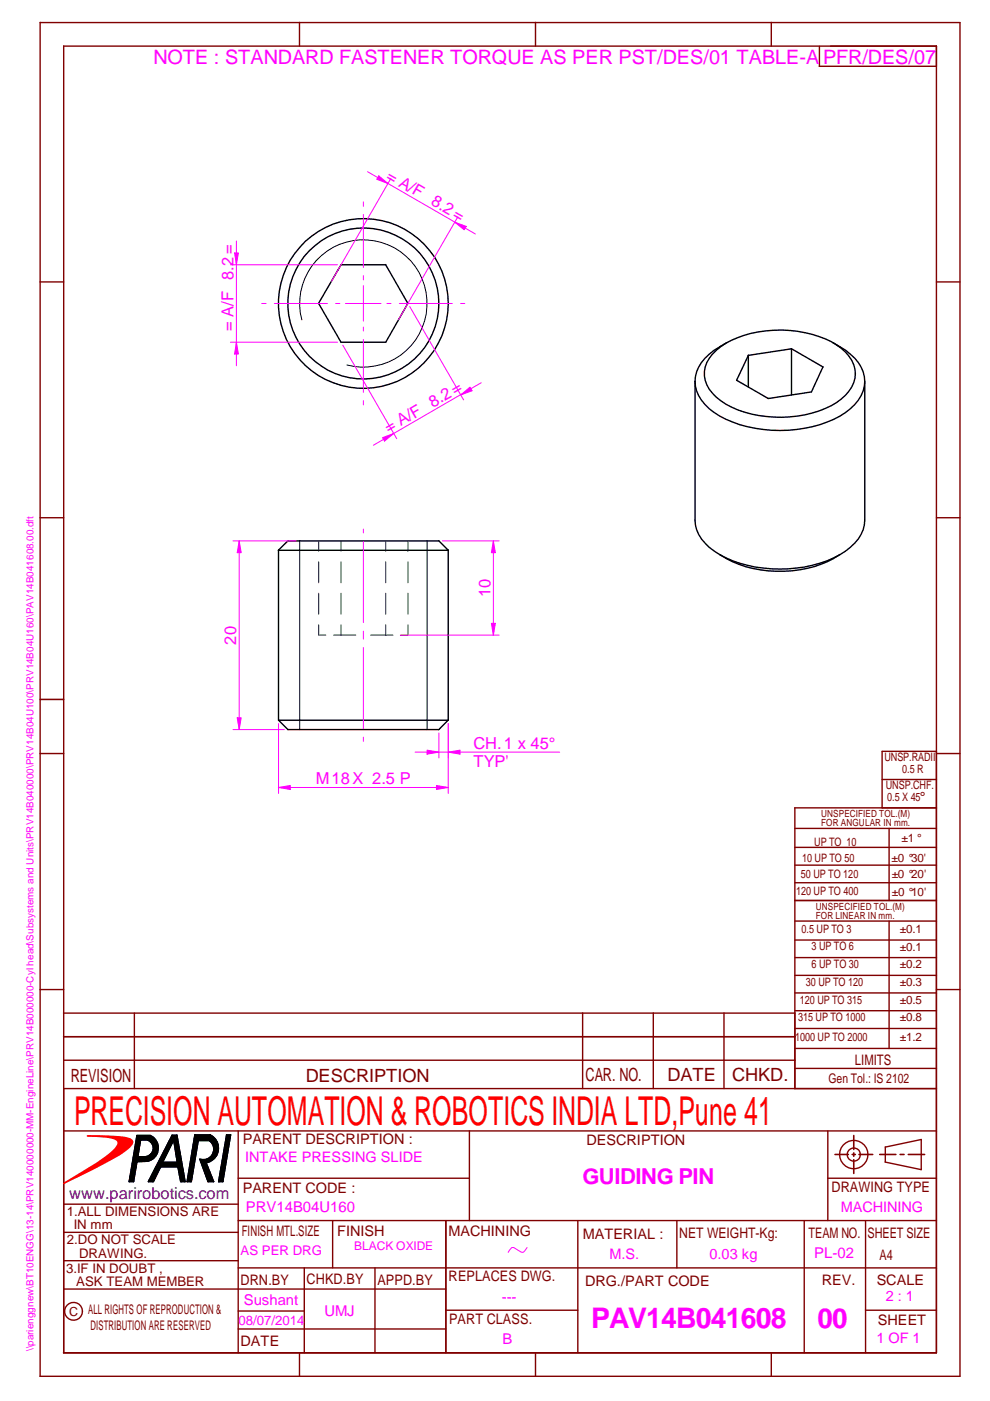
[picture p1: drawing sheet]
<svg xmlns="http://www.w3.org/2000/svg" width="210mm" height="297mm" viewBox="0 0 210 297" stroke-linecap="round" stroke-linejoin="round" font-family="sans-serif">
<path d="M111.8 264.5l-.3 .4a.74 .74 0 0 1-1.1 .5l-1.3-.8a.7 .7 0 0 0-1.1 .4l-.3 .5" fill="none" stroke="#f0f" stroke-width=".21"/>
<g fill="none" stroke="#000" stroke-width=".3">
<path d="M72.3 56.1h9.5M72.3 56.1l-4.8 8.2M81.7 56.1l4.8 8.2M86.5 64.3l-4.7 8.3h-9.5l-4.7-8.3"/>
<circle cx="77" cy="64.4" r="16"/>
<circle cx="77" cy="64.3" r="18"/>
</g>
<path d="M64 67.8a13.5 13.5 0 0 1 11.9-16.9 13.5 13.5 0 0 1 14.6 14.7 13.5 13.5 0 0 1-17 11.8" fill="none" stroke="#000" stroke-width=".21"/>
<g fill="none" stroke="#800000" stroke-width=".3">
<path d="M8.5 4.8h195v287h-195M8.5 4.7v287.1M63.5 4.7v5.1M113.5 4.7v5.1M163.5 4.7v5.1M8.5 59.8h5M198.5 59.8h5M8.5 109.8h5M198.5 109.8h5M8.5 159.8h5M198.5 159.8h5M198.5 159.3h-11.5v12"/>
<path d="M168.5 175.6h30M168.5 179.7h30M187 165.3h11.5M188.5 175.6v15.3M198.5 171.3h-30v59.5M168.5 190.9h30M168.5 183.4h30M168.5 187.2h30M168.5 195.3h30M168.5 199.3h30M188.5 195.3v27M8.5 209.8h5"/>
<path d="M13.5 214.8h155M13.5 219.8h155M28.5 214.8v16M123.5 214.8v16M138.5 214.8v16M153.5 214.8v16M168.5 203h30M168.5 206.8h30M168.5 210.5h30M168.5 214.3h30M168.5 218.1h30M198.5 209.8h5"/>
<path d="M13.5 230.8h185M13.5 224.8h155M13.5 239.8h185M50.5 239.8v47M99.5 239.8v19M168.5 222.3h30M168.5 226.5h30M175.5 239.8v19M13.5 255.3h37M50.5 249.8h49M50.5 258.8h148M175.5 249.8h23"/>
<path d="M187.7 243.2l7.6-1.6v6.4l-7.6-1.6M187.7 243.2v3.2M50.5 268.8h148M183.5 277.8h15M13.5 286.8h185v-277h-185v277M63.5 286.8v5M113.5 286.8v5M163.5 286.8v5"/>
<circle cx="181" cy="244.8" r="3"/>
<circle cx="181" cy="244.8" r="1.39"/>
</g>
<path d="M8.5 148.3h5M177 244.8h2.9M180.7 244.8h.7M181 240.7v3M181 244.4v.8M181 245.9v2.9M182.1 244.8h2.9M186.5 244.8h3.4M190.8 244.8h.9M192.6 244.8h3.4" fill="none" stroke="#800000" stroke-width=".34"/>
<path d="M18.5 240.8h3.1l4.9 .4 1.1 .3 .6 .6a2.4 2.4 0 0 1-1.1 1.5 23.6 23.6 0 0 1-5 3l-8.6 4.3 4.9-3a19.8 19.8 0 0 0 6.4-4.8 .95 .95 0 0 0 .2-1 .95 .95 0 0 0-.8-.7l-2-.4z" fill-rule="evenodd" fill="#f00"/>
<path d="M18.5 240.8h3.1a21.2 21.2 0 0 1 6 .7l.6 .6a2.4 2.4 0 0 1-1.1 1.5 23.6 23.6 0 0 1-5 3l-8.6 4.3a72.5 72.5 0 0 0 9.7-6.2l.7-.6a2.55 2.55 0 0 0 1.1-2l-.4-.5-1-.3z" fill="none" stroke="#f00" stroke-width=".3"/>
<g fill="none" stroke="#000" stroke-width=".3">
<path d="M151.8 74.3a19.8 19.8 0 0 1 12.3-4.3 23.7 23.7 0 0 1 13.3 3.2 7.1 7.1 0 0 1 3.9 7 9.7 9.7 0 0 1-6.3 6.4 25.4 25.4 0 0 1-21.1-.9 8.6 8.6 0 0 1-4.5-6 6.5 6.5 0 0 1 2.4-5.4zM152.6 73.5a8.9 8.9 0 0 0-5.2 7.4M154.1 72.7l-1.5 .8M158.7 75.3v6.7M167.8 73.9l6.7 3.9M167.8 73.9v9.8M167.8 74l-9.2 1.4-2.4 5.2M174.5 77.8l-2.5 5.3-9.1 1.4-6.7-3.9M176.6 72.6a13.9 13.9 0 0 1 6 5.3 6.7 6.7 0 0 1-1.4 7.9 19.7 19.7 0 0 1-12.3 5.3 26.8 26.8 0 0 1-17.5-3.6 8.5 8.5 0 0 1-4-6.6M183.3 80.8v29.5a8 8 0 0 1-4 6.5 26.9 26.9 0 0 1-20.8 3 16.7 16.7 0 0 1-9.8-5.5 6.8 6.8 0 0 1-1.3-4v-29.4M93 114.6l2 2.1h-35.9v36M93 114.7h-32l-2 2"/>
<path d="M95 116.6v36.1h-35.9M178.1 117.6a24.7 24.7 0 0 1-22.8 1.5l-2.7-1.5M95 152.7l-2 2h-32l-1.9-2M29 240.7h2.9a2.91 2.91 0 0 1 1.6 3 2.91 2.91 0 0 1-2.2 2.5l-2.3 .1M29 240.7l-1.6 9.8h.9l.7-4.2M29.8 241.6l-.6 3.7 .6-3.6h1.4a1.85 1.85 0 0 1 1.3 2 1.85 1.85 0 0 1-1.8 1.6h-1.5M34.4 246.4h3.2l-.8-4.7-2.3 4.7M37.5 240.7l1.7 9.8h-.9l-.6-3.1h-3.6l-1.6 3.1h-1M37.5 240.7h-1l-5 9.8M41.3 240.6h3.3a3.2 3.2 0 0 1 1.7 3.3 3.2 3.2 0 0 1-2.6 2.6M41.3 240.6l-1.6 9.9h.9l1.4-8.7M42 241.8h2.4a2.25 2.25 0 0 1 .7 2.9 2.25 2.25 0 0 1-2.7 1.1l1.7 4.7h1.2l-1.6-4"/>
<path d="M48.9 240.6l-1.7 9.9h-.8l1.6-9.9h.9"/>
</g>
<g fill="#000">
<path d="M29 240.7l-1.6 9.8h.9l.7-4.2 2.3-.1a2.91 2.91 0 0 0 2.2-2.5 2.91 2.91 0 0 0-1.6-3zM29.8 241.7h1.4a1.85 1.85 0 0 1 1.3 2 1.85 1.85 0 0 1-1.8 1.6h-1.5z" fill-rule="evenodd"/>
<path d="M36.5 240.7l-5 9.8h1l1.6-3.1h3.6l.6 3.1h.9l-1.7-9.8zM36.8 241.7l.8 4.7h-3.1z" fill-rule="evenodd"/>
<path d="M41.3 240.6h3.3a3.2 3.2 0 0 1 1.7 3.3 3.2 3.2 0 0 1-2.6 2.6l1.6 4h-1.2l-1.7-4.7a2.25 2.25 0 0 0 2.7-1.1 2.25 2.25 0 0 0-.7-2.9h-2.4l-1.4 8.7h-.9z" fill-rule="evenodd"/>
<path d="M48 240.6h.9l-1.7 9.9h-.8z" fill-rule="evenodd"/>
</g>
<g fill="none" stroke="#800000" stroke-width=".3">
<path d="M173.7 9.8v4.3M176.1 9.8h22.4v4.3h-24.8M70.5 258.8v10M94.5 258.8v28M122.5 258.8v28M143.5 258.8v10M170.5 258.8v28M183.5 258.8v28M13.5 261.3h37M13.5 267.3h37M13.5 273.3h81M50.5 278h14"/>
<path d="M64.5 268.8v18M79.5 268.8v18M94.5 277.8h28M13.5 286.8h185M50.5 281.8h44"/>
<circle cx="15.6" cy="278" r="1.89"/>
</g>
<g fill="none" stroke="#008000" stroke-width=".21">
<path d="M67.6 114.6v2.3M67.6 119.1v4.5M72.3 114.6v2.3M72.3 119.1v4.5M81.8 114.6v2.3M81.8 119.1v4.5M86.5 114.6v2.3M86.5 119.1v4.5M67.6 125.8v4.4M67.6 132.5v2.2h1.5M70.7 134.7h4.7M72.3 125.8v4.4"/>
<path d="M72.3 132.5v2.2M78.6 134.7h4.7M81.8 125.8v4.4M81.8 132.5v2.2M86.5 132.5v2.2h-1.6M86.5 125.8v4.4"/>
</g>
<path d="M63.5 114.6v40.1M90.6 114.6v40.1" fill="none" stroke="#000" stroke-width=".21"/>
<g fill="none" stroke="#f0f" stroke-width=".21">
<path d="M77 42.8v.9M77 45.5v11.2M77 58.5v.9M55.5 64.3h.9M58.2 64.3h11.2M71.2 64.3h.9M73.2 64.3h7.6M77 60.6v7.5M77 69.3v.9M77 72v11.2M82 64.3h.9M84.7 64.3h11.2"/>
<path d="M97.7 64.3h.9M77 85v.9M77 112.2v.8M77 114.8v17.2M77 133.8v1.7M77 137.3v17.2M77 156.3v.9M92.5 166.5l2.5 .5-2.5 .4z"/>
</g>
<path d="M92.5 166.5l2.5 .5-2.5 .4z" fill="#f0f"/>
<path d="M59.1 167l2.5-.5v.9z" fill="none" stroke="#f0f" stroke-width=".21"/>
<path d="M59.1 167l2.5-.5v.9z" fill="#f0f"/>
<path d="M50.3 152.2h.8l-.4 2.5zM59.1 153.4v14.8M95 153.4v14.8M59 167h36" fill="none" stroke="#f0f" stroke-width=".21"/>
<path d="M50.3 152.2h.8l-.4 2.5z" fill="#f0f"/>
<path d="M50.7 114.7l.4 2.5h-.8z" fill="none" stroke="#f0f" stroke-width=".21"/>
<path d="M50.7 114.7l.4 2.5h-.8z" fill="#f0f"/>
<path d="M49.4 114.7h13.4M50.7 114.6v40.1M49.4 154.7h10.9M95 159.5l2.5-.5v.9z" fill="none" stroke="#f0f" stroke-width=".21"/>
<path d="M95 159.5l2.5-.5v.9z" fill="#f0f"/>
<path d="M90.6 159l2.4 .5-2.4 .4z" fill="none" stroke="#f0f" stroke-width=".21"/>
<path d="M90.6 159l2.4 .5-2.4 .4z" fill="#f0f"/>
<path d="M81.1 92.8l2.4-.9-2 1.6zM88 159.5h30.7M93 155.4v5.3M95 153.4v7.3" fill="none" stroke="#f0f" stroke-width=".21"/>
<path d="M81.1 92.8l2.4-.9-2 1.6z" fill="#f0f"/>
<path d="M97.7 83.7l2-1.6 .4 .7z" fill="none" stroke="#f0f" stroke-width=".21"/>
<path d="M97.7 83.7l2-1.6 .4 .7z" fill="#f0f"/>
<path d="M80.3 37.3l2 1.6-2.4-.9zM72.7 73.2l11.4 19.8M86.9 65l11.4 19.8M102 81.2l-22.8 13.2" fill="none" stroke="#f0f" stroke-width=".21"/>
<path d="M80.3 37.3l2 1.6-2.4-.9z" fill="#f0f"/>
<path d="M96.4 47.1l2.4 .9-.4 .7z" fill="none" stroke="#f0f" stroke-width=".21"/>
<path d="M96.4 47.1l2.4 .9-.4 .7z" fill="#f0f"/>
<path d="M77.9 36.4l22.9 13.2M82.9 37.8l-12.6 21.8M97.1 46l-12.6 21.8M50.1 72.6l.4 2.5h-.8z" fill="none" stroke="#f0f" stroke-width=".21"/>
<path d="M50.1 72.6l.4 2.5h-.8z" fill="#f0f"/>
<path d="M49.7 53.6h.8l-.4 2.5z" fill="none" stroke="#f0f" stroke-width=".21"/>
<path d="M49.7 53.6h.8l-.4 2.5z" fill="#f0f"/>
<path d="M48.9 56.1h22.6M50.1 51.1v26.5M48.9 72.6h22.6M104.6 114.7l.4 2.5h-.8z" fill="none" stroke="#f0f" stroke-width=".21"/>
<path d="M104.6 114.7l.4 2.5h-.8z" fill="#f0f"/>
<path d="M104.2 132.2h.8l-.4 2.5z" fill="none" stroke="#f0f" stroke-width=".21"/>
<path d="M104.2 132.2h.8l-.4 2.5z" fill="#f0f"/>
<path d="M93.8 114.7h12M104.6 114.7v20M84.9 134.7h20.9" fill="none" stroke="#f0f" stroke-width=".21"/>
<text font-size="8.4" fill="#f00" x="15.7" y="238.5">PRECISION AUTOMATION &amp; ROBOTICS INDIA LTD,Pune 41</text>
<text font-size="6" fill="#f0f" x="125.3" y="281.6">PAV14B041608</text>
<text font-size="5.9" fill="#f0f" x="173.3" y="281.6">00</text>
<text font-size="4.7" fill="#f0f" x="123.5" y="251">GUIDING PIN</text>
<g font-size="4.2" fill="#f0f">
<text x="32.5" y="13.6">NOTE : STANDARD FASTENER TORQUE AS PER PST/DES/01 TABLE-A</text>
<text x="174.5" y="13.5">PFR/DES/07</text>
</g>
<g font-size="3.9" fill="#800000">
<text x="15" y="229.4">REVISION</text>
<text x="64.8" y="229.4">DESCRIPTION</text>
<text x="124.2" y="229.2">CAR. NO.</text>
<text x="141.5" y="229.2">DATE</text>
<text x="155.2" y="229.2">CHKD.</text>
</g>
<g font-size="3.5" fill="#f0f">
<text x="81.7" y="37.9" transform="rotate(30 81.7 37.9)">= A/F</text>
<text x="91.2" y="43.3" transform="rotate(30 91.2 43.3)">8.2=</text>
<text x="49.5" y="59.4" transform="rotate(-90 49.5 59.4)">8.2=</text>
<text x="49.5" y="70.2" transform="rotate(-90 49.5 70.2)">= A/F</text>
<text x="91.8" y="86.4" transform="rotate(-30 91.8 86.4)">8.2=</text>
<text x="82.4" y="91.9" transform="rotate(-30 82.4 91.9)">= A/F</text>
<text x="104" y="126.6" transform="rotate(-90 104 126.6)">10</text>
<text x="50.1" y="136.7" transform="rotate(-90 50.1 136.7)">20</text>
<text x="100.4" y="158.8">CH.1 x 45°</text>
<text x="66.9" y="166.3">M18X 2.5 P</text>
<text x="100.4" y="162.6">TYP'</text>
</g>
<text font-size="3.5" fill="#00f" x="14.7" y="254.1">www.parirobotics.com</text>
<g font-size="3.1" fill="#800000">
<text x="195" y="170.1">°</text>
<text x="181.3" y="225.7">LIMITS</text>
<text x="51.5" y="242.6">PARENT DESCRIPTION :</text>
<text x="124.3" y="242.8">DESCRIPTION</text>
<text x="51.5" y="252.9">PARENT CODE :</text>
<text x="176.3" y="252.8">DRAWING TYPE</text>
<text x="51.3" y="262.1">FINISH MTL.SIZE</text>
<text x="71.5" y="262.1">FINISH</text>
<text x="95.1" y="262">MACHINING</text>
<text x="123.6" y="262.6">MATERIAL :</text>
<text x="144" y="262.6">NET WEIGHT-Kg:</text>
<text x="171.5" y="262.4">TEAM NO.</text>
<text x="183.9" y="262.4">SHEET SIZE</text>
<text x="186.5" y="267.2">A4</text>
<text x="51" y="272.5">DRN.BY</text>
<text x="65" y="272.3">CHKD.BY</text>
<text x="80" y="272.5">APPD.BY</text>
<text x="95.1" y="271.6">REPLACES DWG.</text>
<text x="124" y="272.6">DRG./PART CODE</text>
<text x="174.2" y="272.5">REV.</text>
<text x="185.9" y="272.4">SCALE</text>
<text x="95.2" y="280.7">PART CLASS.</text>
<text x="186.1" y="280.9">SHEET</text>
<text x="51" y="285.4">DATE</text>
</g>
<g font-size="3.1" fill="#f0f">
<text x="52" y="246.3">INTAKE PRESSING SLIDE</text>
<text x="52.2" y="256.9">PRV14B04U160</text>
<text x="178.3" y="256.9">MACHINING</text>
<text x="129.2" y="267">M.S.</text>
<text x="150.4" y="266.8">0.03 kg</text>
<text x="172.6" y="266.7">PL-02</text>
<text x="106.4" y="276">---</text>
<text x="187.8" y="275.9">2 : 1</text>
<text x="51.7" y="276.8">Sushant</text>
<text x="68.8" y="279">UMJ</text>
<text x="106.6" y="284.9">B</text>
<text x="185.8" y="284.8">1 OF 1</text>
</g>
<g font-size="2.8" fill="#800000">
<text x="175.7" y="229.6">Gen Tol.: IS 2102</text>
<text x="14.1" y="257.7">1.ALL DIMENSIONS ARE</text>
<text x="14.2" y="263.8">2.DO NOT SCALE</text>
<text x="15.6" y="260.5">IN mm</text>
<text x="14" y="269.9">3.IF IN DOUBT ,</text>
<text x="16.8" y="266.6">DRAWING.</text>
<text x="16.2" y="272.7">ASK TEAM MEMBER</text>
<text x="18.7" y="278.5">ALL RIGHTS OF REPRODUCTION &amp;</text>
<text x="19.2" y="281.9">DISTRIBUTION ARE RESERVED</text>
</g>
<g font-size="2.8" fill="#f0f">
<text x="51" y="266.1">AS PER DRG</text>
<text x="50.5" y="280.8">08/07/2014</text>
</g>
<text font-size="2.7" fill="#800000" x="14.6" y="279">C</text>
<g font-size="2.5" fill="#800000">
<text x="187.5" y="161.4">UNSP.RADII</text>
<text x="187.8" y="167.4">UNSP.CHF.</text>
<text x="191.3" y="163.9">0.5 R</text>
<text x="188.1" y="169.9">0.5 X 45</text>
<text x="172.6" y="179.4">UP TO 10</text>
<text x="191.1" y="178.5">±1 °</text>
<text x="170.1" y="182.8">10 UP TO 50</text>
<text x="189" y="182.8">±0 °30'</text>
<text x="168.8" y="189.7">120 UP TO 400</text>
<text x="169.8" y="186.2">50 UP TO 120</text>
<text x="189.1" y="186.1">±0 °20'</text>
<text x="189.1" y="189.9">±0 °10'</text>
<text x="169.9" y="197.8">0.5 UP TO 3</text>
<text x="190.8" y="197.8">±0.1</text>
<text x="172" y="201.5">3 UP TO 6</text>
<text x="190.8" y="201.6">±0.1</text>
<text x="170.9" y="209">30 UP TO 120</text>
<text x="172" y="205.3">6 UP TO 30</text>
<text x="190.8" y="205.3">±0.2</text>
<text x="190.8" y="209.1">±0.3</text>
<text x="169.6" y="212.8">120 UP TO 315</text>
<text x="190.8" y="212.8">±0.5</text>
<text x="168.6" y="220.8">1000 UP TO 2000</text>
<text x="169.2" y="216.5">315 UP TO 1000</text>
<text x="190.8" y="216.6">±0.8</text>
<text x="190.8" y="220.8">±1.2</text>
</g>
<text font-size="2.5" fill="#f0f" x="75.1" y="265">BLACK OXIDE</text>
<g font-size="2.1" fill="#800000">
<text x="174.1" y="173.1">UNSPECIFIED TOL.(M)</text>
<text x="174.1" y="175.2">FOR ANGULAR IN mm.</text>
<text x="173" y="192.9">UNSPECIFIED TOL.(M)</text>
<text x="173" y="194.9">FOR LINEAR IN mm.</text>
</g>
<text font-size="2.1" fill="#f0f" x="7.1" y="286.5" transform="rotate(-90 7.1 286.5)">\\parienggnew\BT10ENGG\13-14\PRV140000000-MM-EngineLine\PRV14B000000-Cyl head\Subsystems and Units\PRV14B040000\PRV14B04U100\PRV14B04U160\PAV14B041608.00.dft</text>
</svg>
